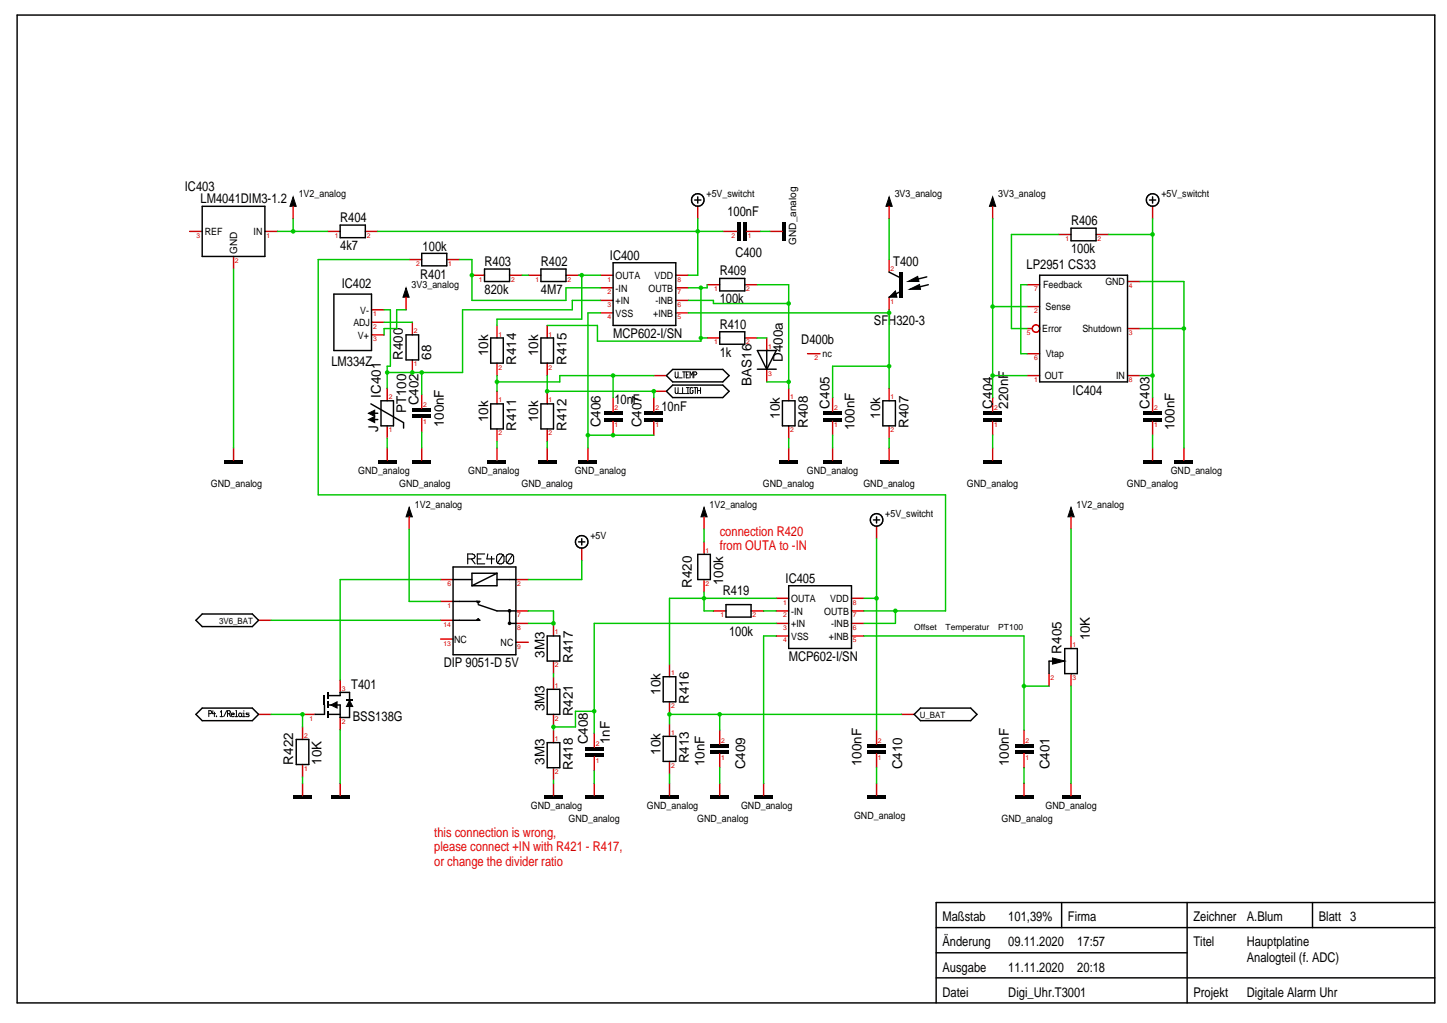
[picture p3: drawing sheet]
<svg xmlns="http://www.w3.org/2000/svg" width="297mm" height="210mm" viewBox="0 0 297 210" stroke-linecap="round" stroke-linejoin="round" font-family="sans-serif">
<g fill="#000" stroke="#000" stroke-width=".21">
<path d="M60.2 40.4l.6 1.9h-1.3zM182.5 40.4l.7 1.9h-1.3zM186.4 57.8l2-1.1 .2 1.1zM186.7 59.4l2.1-1 .2 1zM203.8 40.4l.6 1.9h-1.3zM83.4 59.1l.6 1.9h-1.3zM183.8 59.7l.3 1.3h-1.6zM75.6 84.8l1.3-.6v1.2zM75.6 86.1l1.3-.7v1.3zM84 104.1l.6 1.9h-1.2zM144.5 104.1l.7 1.9h-1.3zM219.9 104.1l.6 1.9h-1.3z"/>
<path d="M216 135l2.6 .6-2.6 .7zM67.9 144.7l1.3-.7v1.3zM71.8 143.7l.6 1.3h-1.3z"/>
</g>
<g fill="none" stroke="#c70000" stroke-width=".3">
<path d="M38.9 47.5h2.6M47.9 52.6v2.6M54.4 47.5h2.6M60.2 42.3v2.6M67.3 47.5h2.5M75 47.5h2.6M84 53.3h2.6M91.7 53.3h2.6M96.9 56.5h2.6M104.6 56.5h2.6M108.5 56.5h2.5M116.2 56.5h2.6"/>
<path d="M123.3 56.5h2.6M123.3 59.1h2.6M138.7 56.5h2.6M138.7 59.1h2.6M143.2 42.3v2.6M145.2 58.4h2.5M148.4 47.5h2.9M152.9 58.4h2.6M153.2 47.5h2.9M158.1 47.5h2.5M182.5 42.3v2.6M182.5 53.3v2.5"/>
<path d="M203.8 42.3v2.6M210.8 58.4h2.6M217.3 48.1h2.6M225 48.1h2.6M231.5 57.8h2.5M236.6 42.3v2.6M76.3 63.6h2.5M76.3 66.1h2.5M76.3 68.7h2.5M79.5 79.7v2.5M83.4 61v2.6M84.6 66.1v2.6"/>
<path d="M84.6 73.9v2.5M102 66.8v2.5M102 74.5v2.6M112.3 66.8v2.5M112.3 74.5v2.6M123.3 61.6h2.6M123.3 64.2h2.6M134.2 77.1h2.6M138.7 61.6h2.6M138.7 64.2h2.6M145.2 69.3h2.5M152.9 69.3h2.6"/>
<path d="M157.4 69.3v2.6M157.4 75.8v2.6M161.9 79.7v2.5M165.8 72.6h2.5M182.5 61v2.6M182.5 79.7v2.5M210.8 77.1h2.6M210.8 72.6h2.6M210.8 62.9h2.6M210.8 67.4h1.1M231.5 77.1h2.5M231.5 67.4h2.5"/>
<path d="M47.9 91.9v2.5M79.5 87.4v2.5M79.5 91.9v2.5M86.6 80.9v2.9M86.6 85.8v2.9M86.6 91.9v2.5M102 80.3v2.6M102 88v2.6M102 91.9v2.5M112.3 80.3v2.6M112.3 88v2.6M112.3 91.9v2.5"/>
<path d="M120.7 91.9v2.5M125.9 81.6v2.9M125.9 86.4v2.9M134.2 81.6v2.9M134.2 86.4v2.9M134.2 80.3h2.6M161.9 87.4v2.5M161.9 91.9v2.5M170.9 81.6v2.9M170.9 86.4v2.9M170.9 91.9v2.5M182.5 87.4v2.5"/>
<path d="M182.5 91.9v2.5M203.8 81.6v2.9M203.8 86.4v2.9M203.8 91.9v2.5M236.6 81.6v2.9M236.6 86.4v2.9M236.6 91.9v2.5M243 91.9v2.5M84 106v2.6M90.4 118.9h2.6M105.9 118.9h2.6M119.4 112.5v2.5"/>
<path d="M144.5 106v2.6M144.5 111.2v2.5M144.5 118.9v2.6M179.9 108v2.5M219.9 106v2.6M53.1 127.3h2.6M69.8 139.5v2.6M90.4 127.3h2.6M90.4 123.4h2.6M90.4 131.1h2.6M105.9 125.3h2.6M105.9 127.9h2.6"/>
<path d="M105.9 131.8h2.6M113.6 127.9v2.6M113.6 135.6v2.6M113.6 138.9v2.5M137.4 136.3v2.6M146.5 125.3h2.5M154.2 125.3h2.6M159.3 125.3h2.6M159.3 122.8h2.6M159.3 127.9h2.6M159.3 130.5h2.6M174.8 125.3h2.6"/>
<path d="M174.8 122.8h2.6M174.8 127.9h2.6M174.8 130.5h2.6M215.3 138.2v2.6M219.9 130.5v2.6M219.9 138.2v2.6M53.1 146.6h2.6M62.1 146.6h2.6M62.1 149.2v2.5M62.1 156.9v2.5M69.8 147.2v2.6M113.6 146.6v2.6"/>
<path d="M113.6 149.8v2.6M113.6 157.5v2.6M122 150.4v2.9M122 155.3v2.9M137.4 144v2.6M137.4 148.5v2.6M137.4 156.2v2.6M147.7 149.8v2.9M147.7 154.6v2.9M179.9 149.8v2.9M179.9 154.6v2.9M185.1 146.6h2.6"/>
<path d="M210.2 149.8v2.9M210.2 154.6v2.9M62.1 160.7v2.6M69.8 160.7v2.6M113.6 160.7v2.6M122 160.7v2.6M137.4 160.7v2.6M147.7 160.7v2.6M156.8 160.7v2.6M179.9 160.7v2.6M210.2 160.7v2.6M219.9 160.7v2.6"/>
<circle cx="212.7" cy="67.4" r=".76"/>
</g>
<g fill="none" stroke="#000" stroke-width=".3">
<path d="M3.5 3.1h291v202.7h-291zM41.5 42.3h12.9v10.3h-12.9zM69.8 46.2h5.2v2.6h-5.2zM86.6 52h5.1v2.5h-5.1zM99.5 55.2h5.1v2.6h-5.1zM111 55.2h5.2v2.6h-5.2zM125.9 53.9h12.8v12.9h-12.8zM142.6 41h1.3M143.2 40.4v1.3M147.7 57.1h5.2v2.6h-5.2zM182.5 55.8l2.1 1.1M184.6 60l-2.1 1"/>
<path d="M190.2 56.8l-2.5 .6M190.6 58.4l-2.6 .7M213.4 56.5h18.1v21.9h-18.1zM219.9 46.8h5.1v2.6h-5.1zM236 41h1.2M236.6 40.4v1.3M68.5 60.3h7.8v11.6h-7.8zM83.4 68.7h2.5v5.2h-2.5zM100.7 69.3h2.6v5.2h-2.6zM111 69.3h2.6v5.2h-2.6zM136.8 77.1l1.3-1.3h10.3l1.3 1.3-1.3 1.3h-10.3zM147.7 68.1h5.2v2.5h-5.2z"/>
<path d="M155.5 71.9h3.8l-1.9 3.9zM155.5 75.8h3.8M157.4 71.9v3.9M76.1 82.9l6.7 3.8M76.3 84.8h1.3M76.3 86.1h1.3M78.2 82.2h2.6v5.2h-2.6zM82.8 86.8v1M100.7 82.9h2.6v5.1h-2.6zM111 82.9h2.6v5.1h-2.6zM136.8 80.3l1.3-1.3h10.3l1.3 1.3-1.3 1.3h-10.3zM160.6 82.2h2.6v5.2h-2.6z"/>
<path d="M181.2 82.2h2.6v5.2h-2.6zM93 118.9h3.9M93 116.3h12.9v18h-12.9zM102 118.9h3.9M102 117.6v2.6h-5.1M102 117.6l-5.1 2.6M102 117.6h-5.1v2.6M118.8 111.2h1.3M119.4 110.5v1.3M143.2 113.7h2.6v5.2h-2.6zM179.3 106.7h1.3M179.9 106v1.3"/>
<path d="M41.5 126h10.3l1.3 1.3-1.3 1.3h-10.3l-1.3-1.3zM93 123.4h5.5l-.3 .3-.4-.3M93 127.3h5.5l-.3-.3-.4 .3M98.2 124.1l3.8 1.2h3.9M104.6 125.3v2.6h1.3M112.3 130.5h2.6v5.1h-2.6zM136.1 138.9h2.6v5.1h-2.6zM149 124.1h5.2v2.5h-5.2zM161.9 120.2h12.9v12.9h-12.9zM216.3 135.7h-1v2.5M218.6 133.1h2.5v5.1h-2.5zM40.2 146.6l1.3-1.3h10.3l1.3 1.3-1.3 1.3h-10.3z"/>
<path d="M60.8 151.7h2.6v5.2h-2.6zM66.6 144.7v1.9h-1.9M67.3 146.6h2.5M67.3 144.7h2.5v2.5h2v-2.5M67.3 142.7h2.5v-.6h2v1.6M112.3 141.4h2.6v5.2h-2.6zM112.3 152.4h2.6v5.1h-2.6zM136.1 151.1h2.6v5.1h-2.6zM189 145.3h10.3l1.3 1.3-1.3 1.3h-10.3l-1.3-1.3zM192.2 195.5h51.5M192.2 190.3h102.3M217.9 185.2v5.1"/>
<path d="M243.7 185.2v20.6M269.4 185.2v5.1M294.5 185.2h-102.3v20.6M192.2 200.6h102.3"/>
<circle cx="143.2" cy="41" r="1.29"/>
<circle cx="236.6" cy="41" r="1.29"/>
<circle cx="119.4" cy="111.2" r="1.29"/>
<circle cx="179.9" cy="106.7" r="1.29"/>
</g>
<g fill="#000">
<path d="M151.3 45.6h.6v3.8h-.6zM152.6 45.6h.6v3.8h-.6zM160.6 45.6h.7v3.8h-.7zM184.6 55.8h.8v5.2h-.8zM46 94.4h3.9v.7h-3.9zM77.6 94.4h3.8v.7h-3.8zM84.6 94.4h3.9v.7h-3.9zM84.6 83.8h3.9v.7h-3.9zM84.6 85.1h3.9v.7h-3.9zM100.1 94.4h3.8v.7h-3.8zM110.4 94.4h3.9v.7h-3.9zM118.8 94.4h3.8v.7h-3.8z"/>
<path d="M123.9 84.5h3.9v.6h-3.9zM123.9 85.8h3.9v.6h-3.9zM132.3 84.5h3.8v.6h-3.8zM132.3 85.8h3.8v.6h-3.8zM160 94.4h3.9v.7h-3.9zM169 84.5h3.8v.6h-3.8zM169 85.8h3.8v.6h-3.8zM169 94.4h3.8v.7h-3.8zM180.6 94.4h3.8v.7h-3.8zM201.8 94.4h3.9v.7h-3.9zM201.8 84.5h3.9v.6h-3.9zM201.8 85.8h3.9v.6h-3.9z"/>
<path d="M234.7 94.4h3.8v.7h-3.8zM234.7 84.5h3.8v.6h-3.8zM234.7 85.8h3.8v.6h-3.8zM241.1 94.4h3.9v.7h-3.9zM66.5 142.7h.3v2h-.3zM67.1 145.9h.3v1.3h-.3zM67.1 144h.3v1.3h-.3zM67.1 142.1h.3v1.3h-.3zM71.1 143.5h1.3v.3h-1.3zM120.1 153.3h3.8v.7h-3.8zM120.1 154.6h3.8v.7h-3.8zM145.8 152.7h3.9v.6h-3.9z"/>
<path d="M145.8 154h3.9v.6h-3.9zM178 152.7h3.9v.6h-3.9zM178 154h3.9v.6h-3.9zM208.3 152.7h3.8v.6h-3.8zM208.3 154h3.8v.6h-3.8zM60.2 163.3h3.8v.7h-3.8zM67.9 163.3h3.9v.7h-3.9zM111.7 163.3h3.8v.7h-3.8zM120.1 163.3h3.8v.7h-3.8zM135.5 163.3h3.9v.7h-3.9zM145.8 163.3h3.9v.7h-3.9zM154.8 163.3h3.9v.7h-3.9z"/>
<path d="M178 163.3h3.9v.7h-3.9zM208.3 163.3h3.8v.7h-3.8zM217.9 163.3h3.9v.7h-3.9z"/>
<circle cx="104.6" cy="127.9" r=".37"/>
<circle cx="104.6" cy="125.3" r=".38"/>
</g>
<g fill="none" stroke="#000" stroke-width=".21">
<path d="M138.6 76.3v.9l.2 .3 .3-.1 .1-.2v-.9M138.6 79.5v1l.2 .3 .3-.2 .1-.1v-1M139.3 77.5h.7M140.1 79.5v1.3h.6M140.1 76.3h.6M140.4 76.3v1.2M140.9 79.5h.6M140.9 76.9h.3M141.2 79.5v1.3M141.5 76.3h-.6v1.2h.6M142 76.9l-.3-.6v1.2M142 76.9l.3-.6v1.2"/>
<path d="M142 76.8v.1M142.2 79.6l-.3-.1-.2 .3v.7l.2 .3 .3-.2 .1-.5h-.2M142.4 79.5h.6M142.4 76.9l.6-.1v-.4l-.6-.1v1.2M142.7 79.5v1.3M143.2 79.5v1.3M143.8 79.5v1.3M139.3 80.8h.7M140.9 80.8h.6M143.2 80.1h.6M42.9 146.4l.5-.1v-.4l-.5-.1v1.2M43.7 145.8l-.1 .6h.6"/>
<path d="M44 146.1v.9M44.4 146.9l.1 .1zM45.2 147h.6M45.2 146.1l.3-.3v1.2M46.5 145.8l-.6 1.2M46.7 146.4l.5-.1v-.4l-.5-.1v1.2M47 146.4l.3 .6M47.5 146.6l.6-.1-.2-.2h-.3l-.1 .5 .1 .2 .5-.1M48.2 147h.6M48.4 145.8h.1v1.2M49.6 146.8l-.2 .2h-.3l-.1-.2 .1-.5h.3l.2 .2v.5M49.8 147h.6"/>
<path d="M49.8 146.3h.3v.7M50.1 145.8v.1M51.1 146.3h-.5v.3h.5v.2v.2h-.6"/>
</g>
<path d="M96 114.7h1l.3-.2 .2-.3-.2-.4-.3-.1h-1v2M96.8 114.7l.7 1M98 114.7h.7M99.5 113.7h-1.5v2h1.5M100.1 113.7l-.2 1h1.6M100.9 114.2v1.5M103.3 113.8a.85 .85 0 0 0-1.4 .4v1l.2 .3M103.3 113.8l.2 .4v1a.85 .85 0 0 1-1.4 .3M103.3 113.8l-1.2 1.7M105.2 113.8a.85 .85 0 0 0-1.3 .4v1l.2 .3M105.2 113.8l.2 .4v1a.85 .85 0 0 1-1.3 .3M105.2 113.8l-1.1 1.7" fill="none" stroke="#000" stroke-width=".23"/>
<path d="M80.1 75.1h-.6v1.3" fill="none" stroke="#00c700" stroke-width=".3"/>
<circle cx="79.5" cy="76.4" r=".47" fill="#00c700"/>
<path d="M86.6 76.4h-7.1v3.3" fill="none" stroke="#00c700" stroke-width=".3"/>
<circle cx="84.6" cy="76.4" r=".48" fill="#00c700"/>
<path d="M95 76.4h-8.4v4.5" fill="none" stroke="#00c700" stroke-width=".3"/>
<circle cx="86.6" cy="76.4" r=".48" fill="#00c700"/>
<path d="M78.8 63.6h1.3v11.5M119.4 65.5h-17.4v1.3M123.3 61.6h-5.8v2h-22.5v12.8M113.6 138.2v.7" fill="none" stroke="#00c700" stroke-width=".3"/>
<circle cx="119.4" cy="56.5" r=".48" fill="#00c700"/>
<path d="M118.8 56.5h4.5M119.4 56.5v9" fill="none" stroke="#00c700" stroke-width=".3"/>
<circle cx="183.8" cy="125.3" r=".48" fill="#00c700"/>
<path d="M84 53.3h-18.7v48.2h128.8v23.8h-16.7M156.8 125.3h2.5M183.8 125.3v2.6h-6.4" fill="none" stroke="#00c700" stroke-width=".3"/>
<circle cx="122" cy="145.9" r=".47" fill="#00c700"/>
<path d="M118.1 149.2h-4.5v.6M122 145.9v4.5" fill="none" stroke="#00c700" stroke-width=".3"/>
<circle cx="113.6" cy="149.2" r=".48" fill="#00c700"/>
<path d="M159.3 127.9h-37.3v18h-3.9v3.3" fill="none" stroke="#00c700" stroke-width=".3"/>
<circle cx="113.6" cy="127.9" r=".48" fill="#00c700"/>
<path d="M55.7 127.3h34.7M108.5 125.3h5.1v2.6h-5.1M144.5 122.8v2.5h2" fill="none" stroke="#00c700" stroke-width=".3"/>
<circle cx="144.5" cy="122.8" r=".48" fill="#00c700"/>
<path d="M90.4 118.9h-20.6v20.6M144.5 121.5v1.3M159.3 122.8h-21.9v13.5M62.1 146.6v2.6" fill="none" stroke="#00c700" stroke-width=".3"/>
<circle cx="62.1" cy="146.6" r=".48" fill="#00c700"/>
<path d="M112.3 80.3h21.9M55.7 146.6h6.4" fill="none" stroke="#00c700" stroke-width=".3"/>
<circle cx="134.2" cy="80.3" r=".48" fill="#00c700"/>
<path d="M134.2 80.3v1.3" fill="none" stroke="#00c700" stroke-width=".3"/>
<circle cx="112.3" cy="80.3" r=".48" fill="#00c700"/>
<path d="M112.3 77.1v3.2" fill="none" stroke="#00c700" stroke-width=".3"/>
<circle cx="147.7" cy="146.6" r=".48" fill="#00c700"/>
<path d="M137.4 146.6v1.9M185.1 146.6h-37.4v3.2" fill="none" stroke="#00c700" stroke-width=".3"/>
<circle cx="137.4" cy="146.6" r=".48" fill="#00c700"/>
<path d="M137.4 146.6h10.3" fill="none" stroke="#00c700" stroke-width=".3"/>
<circle cx="102" cy="78.3" r=".48" fill="#00c700"/>
<path d="M102 77.1v1.3h12.9v-1.3h11" fill="none" stroke="#00c700" stroke-width=".3"/>
<circle cx="125.8" cy="77.1" r=".48" fill="#00c700"/>
<path d="M155.5 58.4h6.4v3.9M102 78.4v1.9M134.2 77.1h-8.3v4.5" fill="none" stroke="#00c700" stroke-width=".3"/>
<circle cx="161.9" cy="62.3" r=".48" fill="#00c700"/>
<path d="M157.4 78.4h4.5M161.9 62.3v17.4" fill="none" stroke="#00c700" stroke-width=".3"/>
<circle cx="161.9" cy="78.3" r=".48" fill="#00c700"/>
<path d="M141.3 61.6h5.2v.7h15.4M155.5 69.3h1.9" fill="none" stroke="#00c700" stroke-width=".3"/>
<circle cx="143.9" cy="69.3" r=".47" fill="#00c700"/>
<path d="M141.3 59.1h2.6M145.2 58.4v.7M112.3 66.8h10.3v3.2h21.3v-.7" fill="none" stroke="#00c700" stroke-width=".3"/>
<circle cx="143.9" cy="59" r=".47" fill="#00c700"/>
<path d="M145.2 59.1h-1.3v10.2h1.3" fill="none" stroke="#00c700" stroke-width=".3"/>
<circle cx="182.5" cy="75.1" r=".48" fill="#00c700"/>
<path d="M182.5 64.2v10.9h-11.6v6.5" fill="none" stroke="#00c700" stroke-width=".3"/>
<circle cx="182.5" cy="64.2" r=".48" fill="#00c700"/>
<path d="M210.8 58.4h-1.3v14.2h1.3M217.3 48.1h-9.7v19.3h3.2M182.5 63.6v.6h-41.2M182.5 75.1v4.6" fill="none" stroke="#00c700" stroke-width=".3"/>
<circle cx="179.9" cy="122.8" r=".48" fill="#00c700"/>
<path d="M179.9 110.5v39.3M177.4 122.8h2.5" fill="none" stroke="#00c700" stroke-width=".3"/>
<circle cx="236.6" cy="77.1" r=".48" fill="#00c700"/>
<path d="M236.6 77.1v4.5" fill="none" stroke="#00c700" stroke-width=".3"/>
<circle cx="236.6" cy="48.1" r=".48" fill="#00c700"/>
<path d="M77.6 47.5h70.8M143.2 44.9v2.6M227.6 48.1h9M236.6 44.9v32.2h-2.6" fill="none" stroke="#00c700" stroke-width=".3"/>
<circle cx="143.2" cy="47.5" r=".48" fill="#00c700"/>
<path d="M143.2 47.5v9h-1.9M182.5 44.9v8.4M81.4 63.6v3.8h-2.6v1.3" fill="none" stroke="#00c700" stroke-width=".3"/>
<circle cx="203.8" cy="77.1" r=".48" fill="#00c700"/>
<path d="M203.8 77.1v4.5" fill="none" stroke="#00c700" stroke-width=".3"/>
<circle cx="203.8" cy="62.9" r=".47" fill="#00c700"/>
<path d="M203.8 44.9v32.2h7M81.4 63.6h2M203.8 62.9h7" fill="none" stroke="#00c700" stroke-width=".3"/>
<circle cx="210.2" cy="140.8" r=".48" fill="#00c700"/>
<path d="M60.2 44.9v2.6h-3.2M84 108.6v14.8h6.4M144.5 108.6v2.6M219.9 108.6v21.9M177.4 130.5h32.8v19.3M210.2 140.8h5.1" fill="none" stroke="#00c700" stroke-width=".3"/>
<circle cx="60.2" cy="47.5" r=".48" fill="#00c700"/>
<path d="M60.2 47.5h7.1M94.3 53.3h2.6v8.3" fill="none" stroke="#00c700" stroke-width=".3"/>
<circle cx="96.9" cy="56.5" r=".48" fill="#00c700"/>
<path d="M107.2 56.5h1.3M123.3 59.1h-7.1v2.5h-19.3M78.8 66.1h5.8M159.3 130.5h-2.5v30.2M122 158.2v2.5M147.7 157.5v3.2M179.9 157.5v3.2M113.6 160.1v.6" fill="none" stroke="#00c700" stroke-width=".3"/>
<g fill="#00c700">
<circle cx="120.7" cy="89.3" r=".48"/>
<circle cx="125.8" cy="89.3" r=".48"/>
</g>
<path d="M123.3 64.2h-2.6v27.7M102 90.6v1.3M112.3 90.6v1.3M120.7 89.3h13.5M161.9 89.9v2M170.9 89.3v2.6M182.5 89.9v2M203.8 89.3v2.6M236.6 89.3v2.6M137.4 158.8v1.9" fill="none" stroke="#00c700" stroke-width=".3"/>
<circle cx="243" cy="67.4" r=".48" fill="#00c700"/>
<path d="M47.9 55.2v36.7M156.1 47.5h2M234 57.8h9v34.1M234 67.4h9M79.5 89.9v2M86.6 88.7v3.2M119.4 115v3.9h-10.9M62.1 159.4v1.3M69.8 149.8v10.9M210.2 157.5v3.2M219.9 140.8v19.9" fill="none" stroke="#00c700" stroke-width=".3"/>
<g font-size="2.8">
<text x="38" y="39.1">IC403</text>
<text x="41.2" y="41.7">LM4041DIM3-1.2</text>
<text x="69.8" y="45.6">R404</text>
<text x="149.3" y="44.3">100nF</text>
<text x="219.9" y="46.2">R406</text>
<text x="69.8" y="51.3">4k7</text>
<text x="86.8" y="51.4">100k</text>
<text x="125.2" y="53.3">IC400</text>
<text x="151" y="52.7">C400</text>
<text x="219.9" y="52">100k</text>
<text x="70.1" y="59.1">IC402</text>
<text x="86.2" y="57.2">R401</text>
<text x="99.5" y="54.5">R403</text>
<text x="111" y="54.5">R402</text>
<text x="147.7" y="56.5">R409</text>
<text x="183.4" y="54.5">T400</text>
<text x="210.7" y="55.3">LP2951 CS33</text>
<text x="99.5" y="60.3">820k</text>
<text x="111" y="60.3">4M7</text>
<text x="147.7" y="62.3">100k</text>
<text x="125.9" y="69.3">MCP602-I/SN</text>
<text x="147.7" y="67.4">R410</text>
<text x="164.5" y="70.6">D400b</text>
<text x="179.4" y="66.7">SFH320-3</text>
<text x="68" y="75.1">LM334Z</text>
<text x="82.7" y="73.9" transform="rotate(-90 82.7 73.9)">R400</text>
<text x="88.5" y="73.9" transform="rotate(-90 88.5 73.9)">68</text>
<text x="100.2" y="73.1" transform="rotate(-90 100.2 73.1)">10k</text>
<text x="106" y="74.9" transform="rotate(-90 106 74.9)">R414</text>
<text x="110.5" y="73.1" transform="rotate(-90 110.5 73.1)">10k</text>
<text x="116.3" y="74.9" transform="rotate(-90 116.3 74.9)">R415</text>
<text x="147.7" y="73.2">1k</text>
<text x="160.7" y="74.3" transform="rotate(-90 160.7 74.3)">D400a</text>
<text x="78.2" y="81.6" transform="rotate(-90 78.2 81.6)">IC401</text>
<text x="85.9" y="83.2" transform="rotate(-90 85.9 83.2)">C402</text>
<text x="126.1" y="83">10nF</text>
<text x="154.3" y="79.1" transform="rotate(-90 154.3 79.1)">BAS16</text>
<text x="170.3" y="83.8" transform="rotate(-90 170.3 83.8)">C405</text>
<text x="203.8" y="83.8" transform="rotate(-90 203.8 83.8)">C404</text>
<text x="207" y="83.8" transform="rotate(-90 207 83.8)">220nF</text>
<text x="220.2" y="81">IC404</text>
<text x="236" y="83.8" transform="rotate(-90 236 83.8)">C403</text>
<text x="77.6" y="88.6" transform="rotate(-90 77.6 88.6)">J</text>
<text x="83.4" y="84.8" transform="rotate(-90 83.4 84.8)">PT100</text>
<text x="91.1" y="87.7" transform="rotate(-90 91.1 87.7)">100nF</text>
<text x="100.2" y="86.6" transform="rotate(-90 100.2 86.6)">10k</text>
<text x="106" y="88.4" transform="rotate(-90 106 88.4)">R411</text>
<text x="110.5" y="86.6" transform="rotate(-90 110.5 86.6)">10k</text>
<text x="116.3" y="88.4" transform="rotate(-90 116.3 88.4)">R412</text>
<text x="123.3" y="87.7" transform="rotate(-90 123.3 87.7)">C406</text>
<text x="131.7" y="87.7" transform="rotate(-90 131.7 87.7)">C407</text>
<text x="135.8" y="84.2">10nF</text>
<text x="160.1" y="86" transform="rotate(-90 160.1 86)">10k</text>
<text x="165.9" y="87.8" transform="rotate(-90 165.9 87.8)">R408</text>
<text x="175.4" y="88.3" transform="rotate(-90 175.4 88.3)">100nF</text>
<text x="180.7" y="86" transform="rotate(-90 180.7 86)">10k</text>
<text x="186.5" y="87.8" transform="rotate(-90 186.5 87.8)">R407</text>
<text x="241.1" y="88.3" transform="rotate(-90 241.1 88.3)">100nF</text>
<text x="161.3" y="119.5">IC405</text>
<text x="142" y="120.6" transform="rotate(-90 142 120.6)">R420</text>
<text x="148.4" y="122.1">R419</text>
<text x="148.5" y="120.1" transform="rotate(-90 148.5 120.1)">100k</text>
<text x="149.7" y="130.5">100k</text>
<text x="223.7" y="131.4" transform="rotate(-90 223.7 131.4)">10K</text>
<text x="91.1" y="136.9">DIP 9051-D 5V</text>
<text x="111.8" y="135" transform="rotate(-90 111.8 135)">3M3</text>
<text x="117.6" y="136" transform="rotate(-90 117.6 136)">R417</text>
<text x="161.9" y="135.6">MCP602-I/SN</text>
<text x="217.9" y="134.1" transform="rotate(-90 217.9 134.1)">R405</text>
<text x="72.1" y="141.4">T401</text>
<text x="135.6" y="142.6" transform="rotate(-90 135.6 142.6)">10k</text>
<text x="72.4" y="147.9">BSS138G</text>
<text x="111.8" y="145.9" transform="rotate(-90 111.8 145.9)">3M3</text>
<text x="117.6" y="147" transform="rotate(-90 117.6 147)">R421</text>
<text x="141.4" y="144.4" transform="rotate(-90 141.4 144.4)">R416</text>
<text x="120.7" y="152.7" transform="rotate(-90 120.7 152.7)">C408</text>
<text x="125.2" y="152.7" transform="rotate(-90 125.2 152.7)">1nF</text>
<text x="135.6" y="154.8" transform="rotate(-90 135.6 154.8)">10k</text>
<text x="60.2" y="156.9" transform="rotate(-90 60.2 156.9)">R422</text>
<text x="66" y="156.9" transform="rotate(-90 66 156.9)">10K</text>
<text x="111.8" y="156.9" transform="rotate(-90 111.8 156.9)">3M3</text>
<text x="117.6" y="157.9" transform="rotate(-90 117.6 157.9)">R418</text>
<text x="141.4" y="156.6" transform="rotate(-90 141.4 156.6)">R413</text>
<text x="144.6" y="157.2" transform="rotate(-90 144.6 157.2)">10nF</text>
<text x="153" y="157.8" transform="rotate(-90 153 157.8)">C409</text>
<text x="176.8" y="157.2" transform="rotate(-90 176.8 157.2)">100nF</text>
<text x="185.2" y="157.8" transform="rotate(-90 185.2 157.8)">C410</text>
<text x="207.1" y="157.2" transform="rotate(-90 207.1 157.2)">100nF</text>
<text x="215.5" y="157.8" transform="rotate(-90 215.5 157.8)">C401</text>
<text x="193.5" y="189.1">Maßstab</text>
<text x="207" y="189.1">101,39%</text>
<text x="219.2" y="189.1">Firma</text>
<text x="245" y="189.1">Zeichner</text>
<text x="255.9" y="189.1">A.Blum</text>
<text x="270.7" y="189.1">Blatt 3</text>
<text x="193.5" y="194.2">Änderung</text>
<text x="207" y="194.2">09.11.2020</text>
<text x="221.1" y="194.2">17:57</text>
<text x="245" y="194.2">Titel</text>
<text x="255.9" y="197.4">Analogteil (f. ADC)</text>
<text x="255.9" y="194.2">Hauptplatine</text>
<text x="193.5" y="199.3">Ausgabe</text>
<text x="207" y="199.3">11.11.2020</text>
<text x="221.1" y="199.3">20:18</text>
<text x="193.5" y="204.5">Datei</text>
<text x="207" y="204.5">Digi_Uhr.T3001</text>
<text x="245" y="204.5">Projekt</text>
<text x="255.9" y="204.5">Digitale Alarm Uhr</text>
</g>
<g font-size="2.8" fill="#f00">
<text x="147.7" y="112.9">from OUTA to -IN</text>
<text x="147.7" y="109.9">connection R420</text>
<text x="89.2" y="171.7">this connection is wrong,</text>
<text x="89.2" y="177.8">or change the divider ratio</text>
<text x="89.2" y="174.7">please connect +IN with R421 - R417,</text>
</g>
<g font-size="2.1">
<text x="61.3" y="40.5">1V2_analog</text>
<text x="145" y="40.5">+5V_switcht</text>
<text x="183.7" y="40.5">3V3_analog</text>
<text x="204.9" y="40.5">3V3_analog</text>
<text x="238.4" y="40.5">+5V_switcht</text>
<text x="42" y="48.2">REF</text>
<text x="48.7" y="52.1" transform="rotate(-90 48.7 52.1)">GND</text>
<text x="52.1" y="48.2">IN</text>
<text x="163.4" y="50.2" transform="rotate(-90 163.4 50.2)">GND_analog</text>
<text x="84.5" y="59.2">3V3_analog</text>
<text x="126.4" y="59.8">-IN</text>
<text x="126.4" y="57.2">OUTA</text>
<text x="133.1" y="59.8">OUTB</text>
<text x="134.3" y="57.2">VDD</text>
<text x="214.1" y="59.2">Feedback</text>
<text x="226.9" y="58.5">GND</text>
<text x="73.9" y="64.3">V-</text>
<text x="126.4" y="65">VSS</text>
<text x="126.4" y="62.4">+IN</text>
<text x="134.1" y="65">+INB</text>
<text x="134.6" y="62.4">-INB</text>
<text x="214.7" y="63.7">Sense</text>
<text x="72.5" y="66.9">ADJ</text>
<text x="73.5" y="69.5">V+</text>
<text x="213.9" y="68.2">Error</text>
<text x="222.2" y="68.2">Shutdown</text>
<text x="168.8" y="73.3">nc</text>
<text x="214.5" y="77.8">OUT</text>
<text x="214.7" y="73.3">Vtap</text>
<text x="229.1" y="77.8">IN</text>
<text x="43.3" y="99.8">GND_analog</text>
<text x="73.6" y="97.2">GND_analog</text>
<text x="81.9" y="99.8">GND_analog</text>
<text x="96.1" y="97.2">GND_analog</text>
<text x="107" y="99.8">GND_analog</text>
<text x="118" y="97.2">GND_analog</text>
<text x="156.6" y="99.8">GND_analog</text>
<text x="165.6" y="97.2">GND_analog</text>
<text x="177.2" y="99.8">GND_analog</text>
<text x="198.5" y="99.8">GND_analog</text>
<text x="231.3" y="99.8">GND_analog</text>
<text x="240.3" y="97.2">GND_analog</text>
<text x="85.2" y="104.2">1V2_analog</text>
<text x="145.7" y="104.2">1V2_analog</text>
<text x="181.7" y="106.2">+5V_switcht</text>
<text x="221" y="104.2">1V2_analog</text>
<text x="121.2" y="110.7">+5V</text>
<text x="162.4" y="123.5">OUTA</text>
<text x="170.4" y="123.5">VDD</text>
<text x="93.2" y="131.9">NC</text>
<text x="162.4" y="131.3">VSS</text>
<text x="162.4" y="128.7">+IN</text>
<text x="162.4" y="126.1">-IN</text>
<text x="169.2" y="126.1">OUTB</text>
<text x="170.2" y="131.3">+INB</text>
<text x="170.6" y="128.7">-INB</text>
<text x="102.8" y="132.5">NC</text>
<text x="109" y="166.1">GND_analog</text>
<text x="132.8" y="166.1">GND_analog</text>
<text x="152.1" y="166.1">GND_analog</text>
<text x="214.6" y="166.1">GND_analog</text>
<text x="116.7" y="168.7">GND_analog</text>
<text x="143.1" y="168.7">GND_analog</text>
<text x="175.3" y="168">GND_analog</text>
<text x="205.6" y="168.7">GND_analog</text>
</g>
<g font-size="1.8">
<text x="45" y="128">3V6_BAT</text>
<text x="188.8" y="147.3">U_BAT</text>
</g>
<g font-size="1.7">
<text x="187.7" y="129.2">Offset</text>
<text x="194.1" y="129.2">Temperatur</text>
<text x="204.9" y="129.2">PT100</text>
</g>
<g font-size="1.4" fill="#c70000">
<text x="40.4" y="48.8">3</text>
<text x="48.2" y="53.9">2</text>
<text x="54.7" y="48.8">1</text>
<text x="68.7" y="48.8">1</text>
<text x="75.3" y="48.8">2</text>
<text x="150.2" y="48.8">2</text>
<text x="153.5" y="48.8">1</text>
<text x="218.7" y="49.4">1</text>
<text x="225.3" y="49.4">2</text>
<text x="85.4" y="54.6">2</text>
<text x="92" y="54.6">1</text>
<text x="98.3" y="57.8">1</text>
<text x="104.9" y="57.8">2</text>
<text x="109.9" y="57.8">1</text>
<text x="116.5" y="57.8">2</text>
<text x="124.7" y="57.8">1</text>
<text x="139" y="57.8">8</text>
<text x="146.6" y="59.7">1</text>
<text x="153.2" y="59.7">2</text>
<text x="182.8" y="55.5">2</text>
<text x="212.3" y="59.7">7</text>
<text x="231.8" y="59.1">4</text>
<text x="76.6" y="64.9">1</text>
<text x="124.7" y="65.5">4</text>
<text x="124.7" y="62.9">3</text>
<text x="124.7" y="60.4">2</text>
<text x="139" y="60.4">7</text>
<text x="139" y="62.9">6</text>
<text x="139" y="65.5">5</text>
<text x="182.8" y="62.3">1</text>
<text x="212.3" y="64.2">2</text>
<text x="76.6" y="67.5">2</text>
<text x="76.6" y="70">3</text>
<text x="84.9" y="68.4">2</text>
<text x="102.3" y="69">1</text>
<text x="112.6" y="69">1</text>
<text x="146.6" y="70.7">1</text>
<text x="153.2" y="70.7">2</text>
<text x="157.7" y="71.6">1</text>
<text x="210.8" y="68.7">5</text>
<text x="231.8" y="68.7">3</text>
<text x="84.9" y="75.2">1</text>
<text x="102.3" y="75.8">2</text>
<text x="112.6" y="75.8">2</text>
<text x="157.7" y="77.1">3</text>
<text x="167.2" y="73.9">2</text>
<text x="212.3" y="73.9">6</text>
<text x="79.8" y="81.9">2</text>
<text x="86.9" y="83.5">2</text>
<text x="102.3" y="82.6">1</text>
<text x="112.6" y="82.6">1</text>
<text x="162.2" y="81.9">1</text>
<text x="182.8" y="81.9">1</text>
<text x="212.3" y="78.4">1</text>
<text x="231.8" y="78.4">8</text>
<text x="79.8" y="88.7">1</text>
<text x="86.9" y="87.1">1</text>
<text x="102.3" y="89.3">2</text>
<text x="112.6" y="89.3">2</text>
<text x="126.2" y="84.2">2</text>
<text x="126.2" y="87.7">1</text>
<text x="134.5" y="84.2">2</text>
<text x="134.5" y="87.7">1</text>
<text x="162.2" y="88.7">2</text>
<text x="171.2" y="84.2">2</text>
<text x="171.2" y="87.7">1</text>
<text x="182.8" y="88.7">2</text>
<text x="204.1" y="84.2">2</text>
<text x="204.1" y="87.7">1</text>
<text x="236.9" y="84.2">2</text>
<text x="236.9" y="87.7">1</text>
<text x="144.8" y="113.5">1</text>
<text x="91.9" y="124.7">1</text>
<text x="91.9" y="120.2">6</text>
<text x="106.2" y="120.2">2</text>
<text x="144.8" y="120.2">2</text>
<text x="160.8" y="124.1">1</text>
<text x="175.1" y="124.1">8</text>
<text x="91.1" y="128.6">14</text>
<text x="106.2" y="129.2">8</text>
<text x="106.2" y="126.7">7</text>
<text x="113.9" y="130.2">1</text>
<text x="147.9" y="126.7">1</text>
<text x="154.5" y="126.7">2</text>
<text x="160.8" y="131.8">4</text>
<text x="160.8" y="129.2">3</text>
<text x="160.8" y="126.7">2</text>
<text x="175.1" y="126.7">7</text>
<text x="175.1" y="129.2">6</text>
<text x="175.1" y="131.8">5</text>
<text x="91.1" y="132.5">13</text>
<text x="106.2" y="133.1">9</text>
<text x="113.9" y="136.9">2</text>
<text x="220.2" y="132.8">1</text>
<text x="70.1" y="141.8">3</text>
<text x="113.9" y="141.1">1</text>
<text x="137.8" y="138.6">1</text>
<text x="215.7" y="139.5">2</text>
<text x="220.2" y="139.5">3</text>
<text x="63.6" y="147.9">1</text>
<text x="70.1" y="148.5">2</text>
<text x="113.9" y="147.9">2</text>
<text x="137.8" y="145.3">2</text>
<text x="62.4" y="151.4">2</text>
<text x="113.9" y="152.1">1</text>
<text x="122.3" y="153">2</text>
<text x="137.8" y="150.8">1</text>
<text x="148" y="152.4">2</text>
<text x="148" y="155.9">1</text>
<text x="180.2" y="152.4">2</text>
<text x="180.2" y="155.9">1</text>
<text x="210.5" y="152.4">2</text>
<text x="210.5" y="155.9">1</text>
<text x="62.4" y="158.2">1</text>
<text x="113.9" y="158.8">2</text>
<text x="122.3" y="156.6">1</text>
<text x="137.8" y="157.5">2</text>
</g>
</svg>
